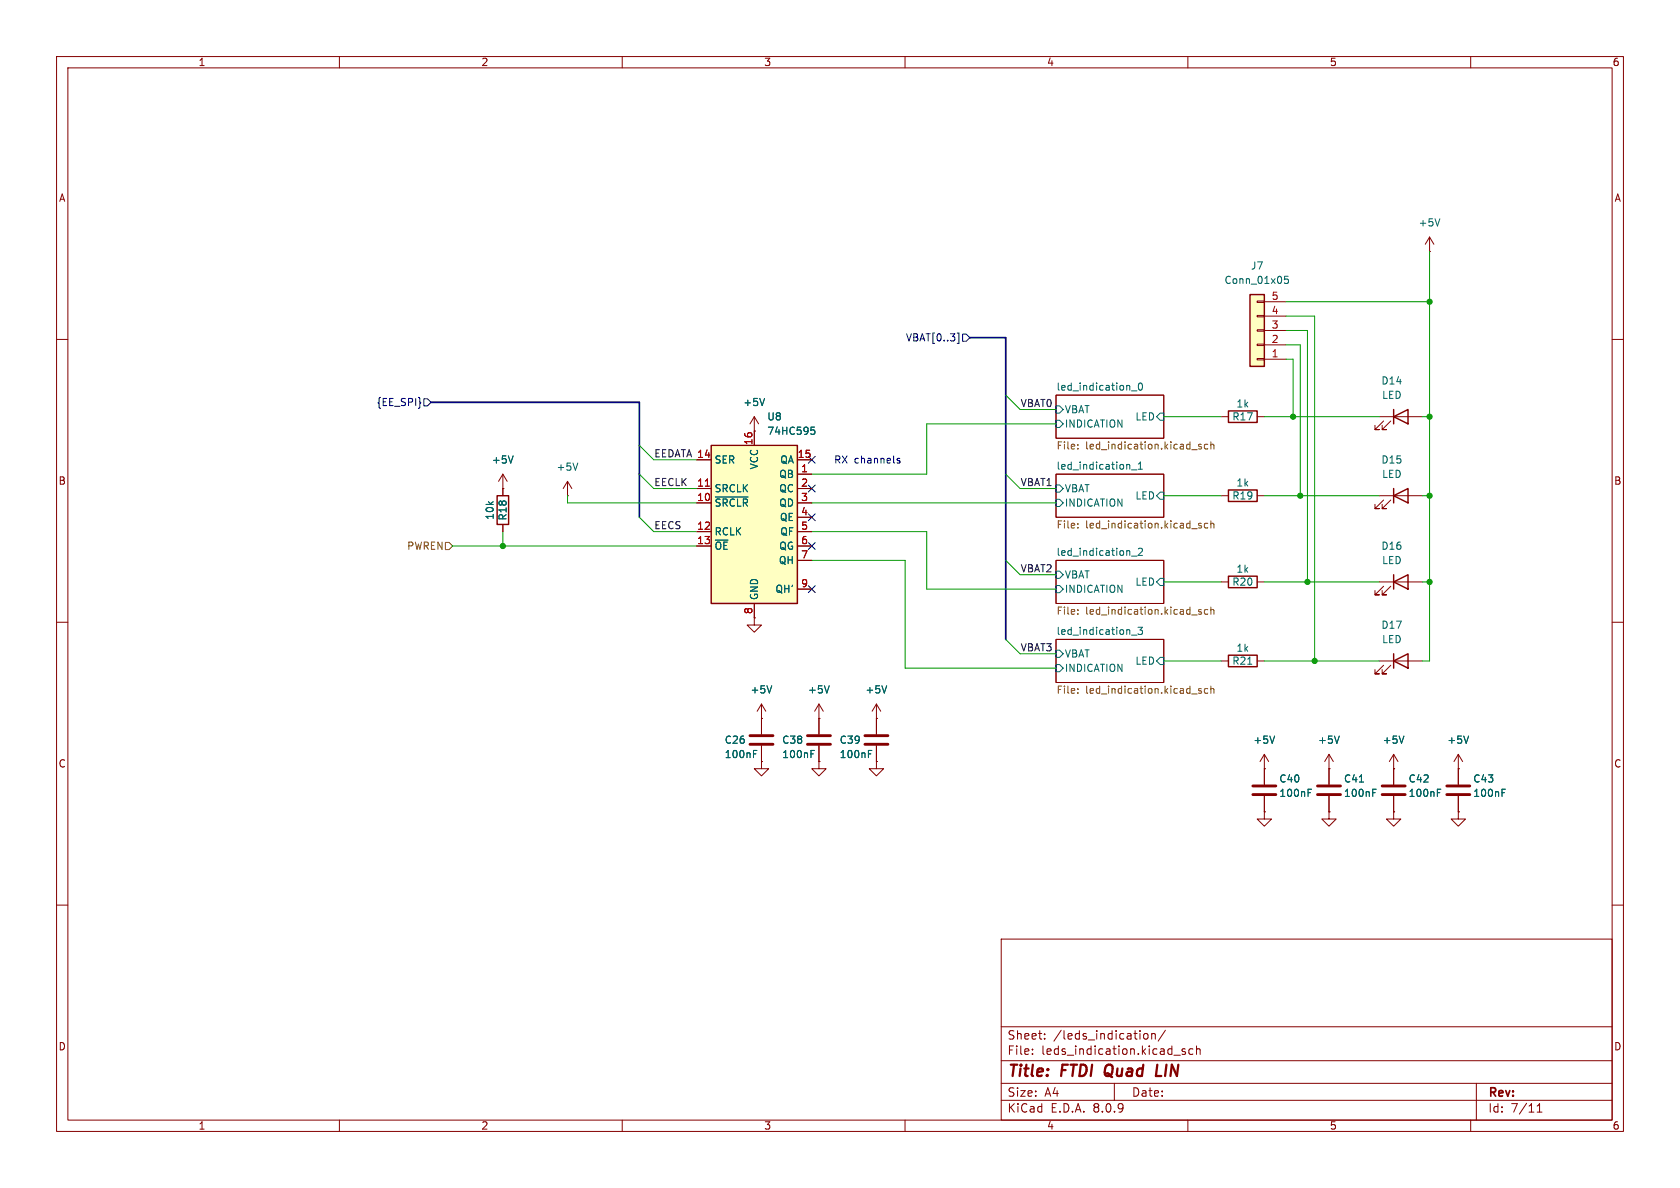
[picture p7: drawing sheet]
<svg xmlns="http://www.w3.org/2000/svg" width="297mm" height="210mm" viewBox="0 0 297 210" stroke-linecap="round" stroke-linejoin="round" font-family="sans-serif">
<g fill="none" stroke="#840000" stroke-width=".18">
<path d="M10 10h277v190h-277zM12 12h273v186h-273zM60 10v2M110 10v2M160 10v2M210 10v2M260 10v2M252.7 44.5h.1M252.7 41.9l-.7 1.3M252.7 41.9v2.6M252.7 41.9l.8 1.3M10 60h2"/>
<path d="M133.3 76.2h.1M133.3 73.7l-.7 1.2M133.3 73.7v2.5M133.3 73.7l.8 1.2M186.7 69.9h19v7.6h-19zM243.8 73.7h7.7M244.6 74.4l-1.5 1.5h.7h-.7v-.7M245.9 74.4l-1.6 1.5h.8h-.8v-.7M285 60h2M186.7 83.8h19v7.6h-19zM186.7 99.1h19v7.6h-19zM243.8 87.6h7.7"/>
<path d="M244.6 88.4l-1.5 1.5h.7h-.7v-.7M245.9 88.4l-1.6 1.5h.8h-.8v-.7M10 110h2M133.3 109.2v1.3h1.3l-1.3 1.3-1.2-1.3h1.2M133.3 109.2h.1M186.7 113h19v7.7h-19zM285 110h2M246.4 143.5v1.3h1.2l-1.2 1.3-1.3-1.3h1.3M246.4 143.5h.1M10 160h2M177 166h108v32h-108zM285 160h2"/>
<path d="M60 198v2M110 198v2M160 198v2M177 194.5h108M177 191.5h108M177 187.5h108M177 181.5h108M182.5 186.3v.1M182.5 185.5v.1M184.7 183.6v.1M184.7 182.8v.1M197 191.5v3"/>
<path d="M202.3 182.8l.4-.1 .3 .3v.4l-.3 .3-.4-.1-.1-.2v-.4zM203.6 182.8l.2-.1 .4 .1v.9M203.6 182.7v1M206 182.1l-1.3 2M207.5 186.5h1.2M209.5 185.5l-.3-.1-.2 .2v.2l.5 .2v.3h-.5M210 198v2M210.9 185.5l-.4-.1-.3 .3v.4l.1 .2h.6M211.5 185.5l.2-.1 .4 .1 .1 .9M211.5 184.9v1.5M260 198v2M261 191.5v6.5"/>
<path d="M271.7 196.6h.9M271.7 195.5l.5-.4v1.5"/>
</g>
<path d="M195.5 188.5a1.5 1.5 0 0 0 0 1.6M204.6 188.2l-.3 2h1" fill="none" stroke="#840000" stroke-width=".4"/>
<g fill="none" stroke="#006464" stroke-width=".18">
<path d="M254.5 38.7l-.4 1.2M135.2 70.4l-.5 1.3M186.7 74.3h.6l.7 .6-.7 .7h-.6zM186.7 71.8h.6l.7 .6-.7 .6h-.6zM200 69.1h1M201.4 67.8l.1-.1a.68 .68 0 0 1 .5 .6 .68 .68 0 0 1-.5 .7l-.1-.1-.2-.4zM205.1 73h.6v1.3h-.6l-.6-.6zM186.7 88.3h.6l.7 .6-.7 .6h-.6zM186.7 85.7h.6l.7 .7-.7 .6h-.6zM200 83.1h1M200 98.3h1M201.2 97l.5-.1 .3 .4-.8 .9h.8"/>
<path d="M201.2 82.9h.8M201.2 82l.4-.3v1.2M205.1 87h.6v1.3h-.6l-.6-.7zM186.7 117.5h.6l.7 .6-.7 .6h-.6zM186.7 114.9h.6l.7 .7-.7 .6h-.6zM186.7 103.5h.6l.7 .6-.7 .7h-.6zM186.7 101h.6l.7 .6-.7 .6h-.6zM200 112.3h1M201.2 110.9h.8l-.5 .5 .4 .1v.5l-.2 .2-.5-.2M205.1 116.2h.6v1.3h-.6l-.6-.7zM205.1 102.2h.6v1.3h-.6l-.6-.6z"/>
</g>
<g fill="none" stroke="#725600" stroke-width=".18">
<path d="M190.5 78.6v.1M190.5 79.3v.1M210.7 79.5h.9M212.4 78.6l-.3-.1-.2 .2v.2l.5 .1v.3h-.5M213.5 78.6l-.3-.1-.3 .3 .1 .5h.5M214.1 78.1v1.3M214.1 78.7l.1-.2 .3 .1 .1 .8M190.5 92.6v.1M190.5 93.2v.1M210.7 93.5h.9M212.4 92.6l-.3-.1-.2 .2v.2l.5 .1v.3h-.5M213.5 92.6l-.3-.1-.3 .2 .1 .6h.5"/>
<path d="M214.1 92.1v1.2M214.1 92.6l.1-.1 .3 .1 .1 .7M190.5 107.8v.1M190.5 108.5v.1M210.7 108.7h.9M212.4 107.8l-.3-.1-.2 .2v.2l.5 .1v.3h-.5M213.5 107.8l-.3-.1-.3 .3 .1 .5h.5M214.1 107.3v1.3M214.1 107.9l.1-.2 .3 .1 .1 .8M190.5 122.4v.2M190.5 121.8v.1M210.7 122.7h.9"/>
<path d="M212.4 121.8l-.3-.1-.2 .2v.2l.5 .1v.3h-.5M213.5 121.8l-.3-.1-.3 .3 .1 .5h.5M214.1 121.8l.1-.1 .3 .1 .1 .8M214.1 121.3v1.3"/>
</g>
<path d="M246.4 73.7l2.5-1.3v2.5zM246.4 72.4v2.5M246.4 87.6l2.5-1.2v2.5zM246.4 86.4v2.5" fill="none" stroke="#840000" stroke-width=".25"/>
<path d="M125.7 78.7h15.3v28h-15.3z" fill="#ffffc2"/>
<path d="M125.7 78.7h15.3v28h-15.3zM246.4 116.8l2.5-1.2v2.5zM246.4 115.6v2.5" fill="none" stroke="#840000" stroke-width=".25"/>
<g fill="none" stroke="#840000" stroke-width=".18">
<path d="M133.3 76.2v2.5M123.2 88.9h2.5M123.2 86.4h2.5M123.2 94h2.5M123.2 96.5h2.5M123.2 81.3h2.5M141 83.8h2.5M141 88.9h2.5M141 86.4h2.5M141 94h2.5M141 96.5h2.5M141 81.3h2.5"/>
<path d="M141 91.4h2.5M141 99.1h2.5M133.3 106.7v2.5M141 104.1h2.5M243.8 116.8h7.7M244.6 117.6l-1.5 1.5h.7h-.7v-.7M245.9 117.6l-1.6 1.5h.8h-.8v-.7"/>
</g>
<path d="M143.4 75.5h.6M143.5 76h.3l.3 .2-.2 .5-.4 .1M126.5 87.9h5.8" fill="none" stroke="#006464" stroke-width=".18"/>
<path d="M124.7 85.9h.7" fill="none" stroke="#a90000" stroke-width=".18"/>
<path d="M221 52.1h2.5v12.7h-2.5z" fill="#ffffc2"/>
<g fill="none" stroke="#840000" stroke-width=".18">
<path d="M222.2 53.2h1.3v.3h-1.3zM222.2 55.8h1.3v.2h-1.3zM222.2 58.3h1.3v.2h-1.3zM223.5 58.4h3.8M223.5 55.9h3.8M223.5 53.3h3.8M133.3 76.2h.1M133.3 76.2v2.5M215.9 73.7h1.3M222.2 60.8h1.3v.3h-1.3zM222.2 63.4h1.3v.2h-1.3zM222.2 73.7h1.3"/>
<path d="M223.5 63.5h3.8M223.5 61h3.8M88.9 86.4h.1M88.9 83.8v3.8M88.9 92.7v1.3M88.9 83.8l-.8 1.3M88.9 83.8l.8 1.3M100.3 87.6h.1M100.3 85.1l-.7 1.3M100.3 85.1v2.5M100.3 85.1l.8 1.3M123.2 88.9h2.5"/>
<path d="M123.2 86.4h2.5M123.2 94h2.5M123.2 96.5h2.5M123.2 81.3h2.5M141 83.8h2.5M141 88.9h2.5M141 86.4h2.5M141 94h2.5M141 96.5h2.5M141 81.3h2.5M141 91.4h2.5M141 99.1h2.5"/>
<path d="M215.9 87.6h1.3M222.2 87.6h1.3M133.3 109.2h.1M133.3 106.7v2.5M141 104.1h2.5M215.9 102.9h1.3M215.9 116.8h1.3M222.2 102.9h1.3M222.2 116.8h1.3M243.8 102.9h7.7M244.6 103.6l-1.5 1.6h.7h-.7v-.8M245.9 103.6l-1.6 1.6h.8h-.8v-.8"/>
<path d="M134.6 134.6v1.3h1.3l-1.3 1.3-1.3-1.3h1.3M134.6 134.6h.1M134.6 127h.1M134.6 124.5v5.3M134.6 131.8v2.8M134.6 124.5l-.7 1.2M134.6 124.5l.8 1.2M144.8 127h.1M144.8 134.6v1.3h1.2l-1.2 1.3-1.3-1.3h1.3M144.8 134.6h.1M144.8 124.5l-.8 1.2M144.8 124.5v5.3"/>
<path d="M144.8 131.8v2.8M144.8 124.5l.7 1.2M154.9 134.6v1.3h1.3l-1.3 1.3-1.2-1.3h1.2M154.9 134.6h.1M154.9 127h.1M154.9 124.5v5.3M154.9 131.8v2.8M154.9 124.5l-.7 1.2M154.9 124.5l.8 1.2M223.5 135.9h.1M223.5 133.4v5.3M223.5 133.4l-.7 1.2"/>
<path d="M223.5 133.4l.8 1.2M234.9 135.9h.1M234.9 133.4v5.3M234.9 133.4l-.7 1.2M234.9 133.4l.8 1.2M246.4 135.9h.1M246.4 133.4l-.8 1.2M246.4 133.4v5.3M246.4 133.4l.7 1.2M257.8 135.9h.1M257.8 133.4v5.3M257.8 133.4l-.8 1.2"/>
<path d="M257.8 133.4l.8 1.2M223.5 143.5v1.3h1.3l-1.3 1.3-1.3-1.3h1.3M223.5 143.5h.1M223.5 140.7v2.8M234.9 143.5v1.3h1.3l-1.3 1.3-1.2-1.3h1.2M234.9 143.5h.1M234.9 140.7v2.8M246.4 143.5h.1M246.4 140.7v2.8M257.8 143.5v1.3h1.3l-1.3 1.3-1.3-1.3h1.3M257.8 143.5h.1M257.8 140.7v2.8"/>
</g>
<path d="M221 52.1h2.5v12.7h-2.5zM217.2 72.6h5v2.1h-5zM87.9 87.6h2v5.1h-2zM217.2 86.6h5v2h-5zM217.2 101.9h5v2h-5zM217.2 115.8h5v2.1h-5zM246.4 102.9l2.5-1.3v2.5zM246.4 101.6v2.5" fill="none" stroke="#840000" stroke-width=".25"/>
<g fill="none" stroke="#006464" stroke-width=".18">
<path d="M227.7 48.8h-.6v.6l.1-.1 .5 .1 .1 .2-.1 .4-.2 .1-.4-.1M135.2 70.4l-.5 1.3M143.4 75.5h.6M143.5 76h.3l.3 .2-.2 .5-.4 .1M90.7 80.6l-.4 1.3M102.1 81.9l-.4 1.2M126.5 87.9h5.8M220.6 117.4h.7M133.2 133.3h.4M133.2 132.7h.6M136.4 121.2l-.4 1.3M143.4 133.3h.4"/>
<path d="M143.4 132.7h.6M146.6 121.2l-.4 1.3M153.5 133.3h.5M153.5 132.7h.6M156.8 121.2l-.5 1.3M225.3 130.1l-.4 1.3M231.3 139.5h.6M236.8 130.1l-.5 1.3M240.3 138.2h.7M242.7 139.5h.6M248.2 130.1l-.4 1.3M254.1 139.5h.6"/>
<path d="M259.6 130.1l-.4 1.3M265.5 139.5h.6M231.3 140.1h.4M242.7 140.1h.4M254.1 140.1h.4M265.5 140.1h.5"/>
</g>
<g fill="none" stroke="#840000" stroke-width=".51">
<path d="M132.6 131.6h4.1M132.6 130h4.1M142.7 131.6h4.1M142.7 130h4.1M152.9 131.6h4.1M152.9 130h4.1M221.5 138.9h4.1M232.9 138.9h4.1M244.3 138.9h4.1M255.8 138.9h4M221.5 140.5h4.1M232.9 140.5h4.1"/>
<path d="M244.3 140.5h4.1M255.8 140.5h4"/>
</g>
<path d="M78.7 95.9h.7l.6 .6-.6 .7h-.7z" fill="none" stroke="#725600" stroke-width=".18"/>
<g fill="none" stroke="#000084" stroke-width=".18">
<path d="M169.2 58.9h.3v1.8h-.3M170.2 59.1h.6l.6 .6-.6 .6h-.6zM74.9 70.5h.7l.6 .6-.6 .7h-.7zM142.9 80.7l1.2 1.2M142.9 95.9l1.2 1.2M142.9 90.8l1.2 1.2M142.9 85.8l1.2 1.2M144.1 80.7l-1.2 1.2M144.1 95.9l-1.2 1.2M144.1 90.8l-1.2 1.2M144.1 85.8l-1.2 1.2M142.9 103.5l1.2 1.2"/>
<path d="M144.1 103.5l-1.2 1.2"/>
</g>
<path d="M158.6 81.3l.5 .3-.2 .3-.3-.1M159.1 81.1l-.3-.1-.2 .2" fill="none" stroke="#0000c2" stroke-width=".18"/>
<path d="M171.4 59.7h6.4v53.3M76.2 71.1h36.8v20.3" fill="none" stroke="#000084" stroke-width=".3"/>
<g fill="none" stroke="#009600" stroke-width=".18">
<path d="M227.3 53.3h25.4M227.3 55.9h5.1v60.9M227.3 58.4h3.8v44.5M252.7 44.5v72.3h-1.2M113 78.7l2.6 2.6h7.6M177.8 69.9l2.5 2.5h6.4M186.7 74.9h-22.9v8.9h-20.3M205.7 73.7h10.2M223.5 73.7h20.3M227.3 61h2.6v26.6M227.3 63.5h1.3v10.2M251.5 73.7h1.2"/>
<path d="M80 96.5h43.2M88.9 94v2.5M100.3 87.6v1.3h22.9M113 83.8l2.6 2.6h7.6M113 91.4l2.6 2.6h7.6M143.5 94h20.3v10.1h22.9M143.5 99.1h16.5v19h26.7M143.5 88.9h43.2M177.8 83.8l2.5 2.6h6.4M177.8 99.1l2.5 2.5h6.4M205.7 87.6h10.2M223.5 87.6h20.3"/>
<path d="M251.5 87.6h1.2M177.8 113l2.5 2.6h6.4M205.7 116.8h10.2M205.7 102.9h10.2M223.5 116.8h20.3M223.5 102.9h20.3M251.5 102.9h1.2"/>
</g>
<path d="M124.7 85.9h.7" fill="none" stroke="#a90000" stroke-width=".18"/>
<g fill="#009600" stroke="#009600" stroke-width=".18">
<circle cx="88.9" cy="96.5" r=".46"/>
<circle cx="252.7" cy="87.6" r=".46"/>
<circle cx="252.7" cy="102.9" r=".46"/>
<circle cx="252.7" cy="53.3" r=".46"/>
<circle cx="252.7" cy="73.7" r=".46"/>
<circle cx="232.4" cy="116.8" r=".46"/>
<circle cx="228.6" cy="73.7" r=".46"/>
<circle cx="231.1" cy="102.9" r=".46"/>
<circle cx="229.9" cy="87.6" r=".46"/>
</g>
<g font-size="2.8" fill="#840000">
<text x="178" y="190.9">Title:</text>
<text x="187.7" y="190.9">FTDI</text>
<text x="196.2" y="190.9">Quad</text>
<text x="206" y="190.9">LIN</text>
</g>
<g font-size="2.1" fill="#840000">
<text x="178" y="184">Sheet:</text>
<text x="186.2" y="184">/leds_indication/</text>
<text x="178" y="186.7">File:</text>
<text x="184.1" y="186.7">leds_indication.kicad_sch</text>
<text x="178" y="196.9">KiCad</text>
<text x="178" y="194.1">Size:</text>
<text x="184.7" y="194.1">A4</text>
<text x="185.7" y="196.9">E.D.A.</text>
<text x="193.3" y="196.9">8.0.9</text>
<text x="200" y="194.1">Date:</text>
<text x="263" y="194.3">Rev:</text>
<text x="263" y="196.9">Id:</text>
<text x="267.1" y="196.9">7/11</text>
</g>
<g font-size="1.8" fill="#840000">
<text x="35" y="11.9">1</text>
<text x="85" y="11.9">2</text>
<text x="135" y="11.9">3</text>
<text x="185" y="11.9">4</text>
<text x="235" y="11.9">5</text>
<text x="285" y="11.9">6</text>
<text x="10.3" y="35.9">A</text>
<text x="285.3" y="35.9">A</text>
<text x="10.3" y="85.9">B</text>
<text x="285.3" y="85.9">B</text>
<text x="10.3" y="135.9">C</text>
<text x="285.3" y="135.9">C</text>
<text x="10.3" y="185.9">D</text>
<text x="285.3" y="185.9">D</text>
<text x="35" y="199.9">1</text>
<text x="85" y="199.9">2</text>
<text x="135" y="199.9">3</text>
<text x="185" y="199.9">4</text>
<text x="235" y="199.9">5</text>
<text x="285" y="199.9">6</text>
</g>
<g font-size="1.8" fill="#006464">
<text x="250.7" y="40.2">+5V</text>
<text x="221.1" y="47.9">J7</text>
<text x="216.4" y="50.4">Conn_01x05</text>
<text x="131.3" y="72">+5V</text>
<text x="186.7" y="69.1">led_indication_0</text>
<text x="244.1" y="68.2">D14</text>
<text x="244.2" y="70.7">LED</text>
<text x="135.6" y="74.5">U8</text>
<text x="135.6" y="77.1">74HC595</text>
<text x="188.2" y="75.8">INDICATION</text>
<text x="188.2" y="73.3">VBAT</text>
<text x="200.6" y="74.5">LED</text>
<text x="217.8" y="74.5">R17</text>
<text x="218.5" y="72.2">1k</text>
<text x="86.9" y="82.1">+5V</text>
<text x="98.3" y="83.4">+5V</text>
<text x="126.2" y="82.1">SER</text>
<text x="134.2" y="83.1" transform="rotate(-90 134.2 83.1)">VCC</text>
<text x="137.8" y="82.1">QA</text>
<text x="186.7" y="83.1">led_indication_1</text>
<text x="244.1" y="82.1">D15</text>
<text x="126.2" y="89.8">~{SRCLR}</text>
<text x="126.2" y="87.2">SRCLK</text>
<text x="137.7" y="84.7">QB</text>
<text x="137.7" y="87.2">QC</text>
<text x="137.7" y="89.8">QD</text>
<text x="188.2" y="89.8">INDICATION</text>
<text x="188.2" y="87.2">VBAT</text>
<text x="200.6" y="88.5">LED</text>
<text x="217.8" y="88.5">R19</text>
<text x="218.5" y="86.2">1k</text>
<text x="244.2" y="84.7">LED</text>
<text x="87.5" y="92" transform="rotate(-90 87.5 92)">10k</text>
<text x="89.8" y="92.1" transform="rotate(-90 89.8 92.1)">R18</text>
<text x="126.2" y="94.8">RCLK</text>
<text x="137.8" y="92.3">QE</text>
<text x="137.8" y="94.8">QF</text>
<text x="126.2" y="97.4">~{OE}</text>
<text x="137.6" y="99.9">QH</text>
<text x="137.7" y="97.4">QG</text>
<text x="186.7" y="98.3">led_indication_2</text>
<text x="218.5" y="101.4">1k</text>
<text x="244.1" y="97.4">D16</text>
<text x="244.2" y="99.9">LED</text>
<text x="134.2" y="106.2" transform="rotate(-90 134.2 106.2)">GND</text>
<text x="137" y="105">QH'</text>
<text x="188.2" y="105">INDICATION</text>
<text x="188.2" y="102.5">VBAT</text>
<text x="200.6" y="103.7">LED</text>
<text x="217.8" y="103.7">R20</text>
<text x="186.7" y="112.3">led_indication_3</text>
<text x="244.1" y="111.4">D17</text>
<text x="244.2" y="113.9">LED</text>
<text x="188.2" y="119">INDICATION</text>
<text x="188.2" y="116.4">VBAT</text>
<text x="200.6" y="117.7">LED</text>
<text x="217.8" y="117.7">R21</text>
<text x="218.5" y="115.4">1k</text>
<text x="132.6" y="122.8">+5V</text>
<text x="142.7" y="122.8">+5V</text>
<text x="152.9" y="122.8">+5V</text>
<text x="128" y="131.7">C26</text>
<text x="138.2" y="131.7">C38</text>
<text x="148.3" y="131.7">C39</text>
<text x="221.5" y="131.7">+5V</text>
<text x="232.9" y="131.7">+5V</text>
<text x="244.3" y="131.7">+5V</text>
<text x="255.8" y="131.7">+5V</text>
<text x="128" y="134.2">100nF</text>
<text x="138.2" y="134.2">100nF</text>
<text x="148.3" y="134.2">100nF</text>
<text x="226.1" y="141.1">100nF</text>
<text x="226.1" y="138.5">C40</text>
<text x="237.5" y="141.1">100nF</text>
<text x="237.5" y="138.5">C41</text>
<text x="248.9" y="141.1">100nF</text>
<text x="248.9" y="138.5">C42</text>
<text x="260.4" y="141.1">100nF</text>
<text x="260.4" y="138.5">C43</text>
</g>
<g font-size="1.8" fill="#a90000">
<text x="224.7" y="53.1">5</text>
<text x="224.7" y="58.2">3</text>
<text x="224.7" y="55.6">4</text>
<text x="224.7" y="63.2">1</text>
<text x="224.7" y="60.7">2</text>
<text x="123.1" y="81">14</text>
<text x="133.1" y="78.8" transform="rotate(-90 133.1 78.8)">16</text>
<text x="140.9" y="81">15</text>
<text x="141.5" y="83.6">1</text>
<text x="123.1" y="88.6">10</text>
<text x="123.1" y="86.1">11</text>
<text x="141.5" y="86.1">2</text>
<text x="141.5" y="88.6">3</text>
<text x="123.1" y="93.7">12</text>
<text x="141.5" y="91.2">4</text>
<text x="141.5" y="93.7">5</text>
<text x="123.1" y="96.3">13</text>
<text x="141.5" y="96.3">6</text>
<text x="141.5" y="98.8">7</text>
<text x="141.5" y="103.9">9</text>
<text x="133.1" y="108.7" transform="rotate(-90 133.1 108.7)">8</text>
</g>
<g font-size="1.8" fill="#000084">
<text x="160" y="60.6">VBAT[0..3]</text>
<text x="66.5" y="72">{EE_SPI}</text>
</g>
<g font-size="1.8" fill="#0f0f0f">
<text x="180.3" y="72">VBAT0</text>
<text x="115.6" y="80.9">EEDATA 14</text>
<text x="115.6" y="86">EECLK</text>
<text x="180.3" y="86">VBAT1</text>
<text x="115.6" y="93.6">EECS</text>
<text x="180.3" y="101.3">VBAT2</text>
<text x="180.3" y="115.2">VBAT3</text>
</g>
<text font-size="1.8" fill="#0000c2" x="147.4" y="82.1">RX channels</text>
<g font-size="1.8" fill="#725600">
<text x="186.7" y="79.8">File:</text>
<text x="191.9" y="79.8">led_indication.kicad_sch</text>
<text x="186.7" y="93.8">File:</text>
<text x="191.9" y="93.8">led_indication.kicad_sch</text>
<text x="71.9" y="97.4">PWREN</text>
<text x="186.7" y="109">File:</text>
<text x="191.9" y="109">led_indication.kicad_sch</text>
<text x="186.7" y="123">File:</text>
<text x="191.9" y="123">led_indication.kicad_sch</text>
</g>
</svg>
